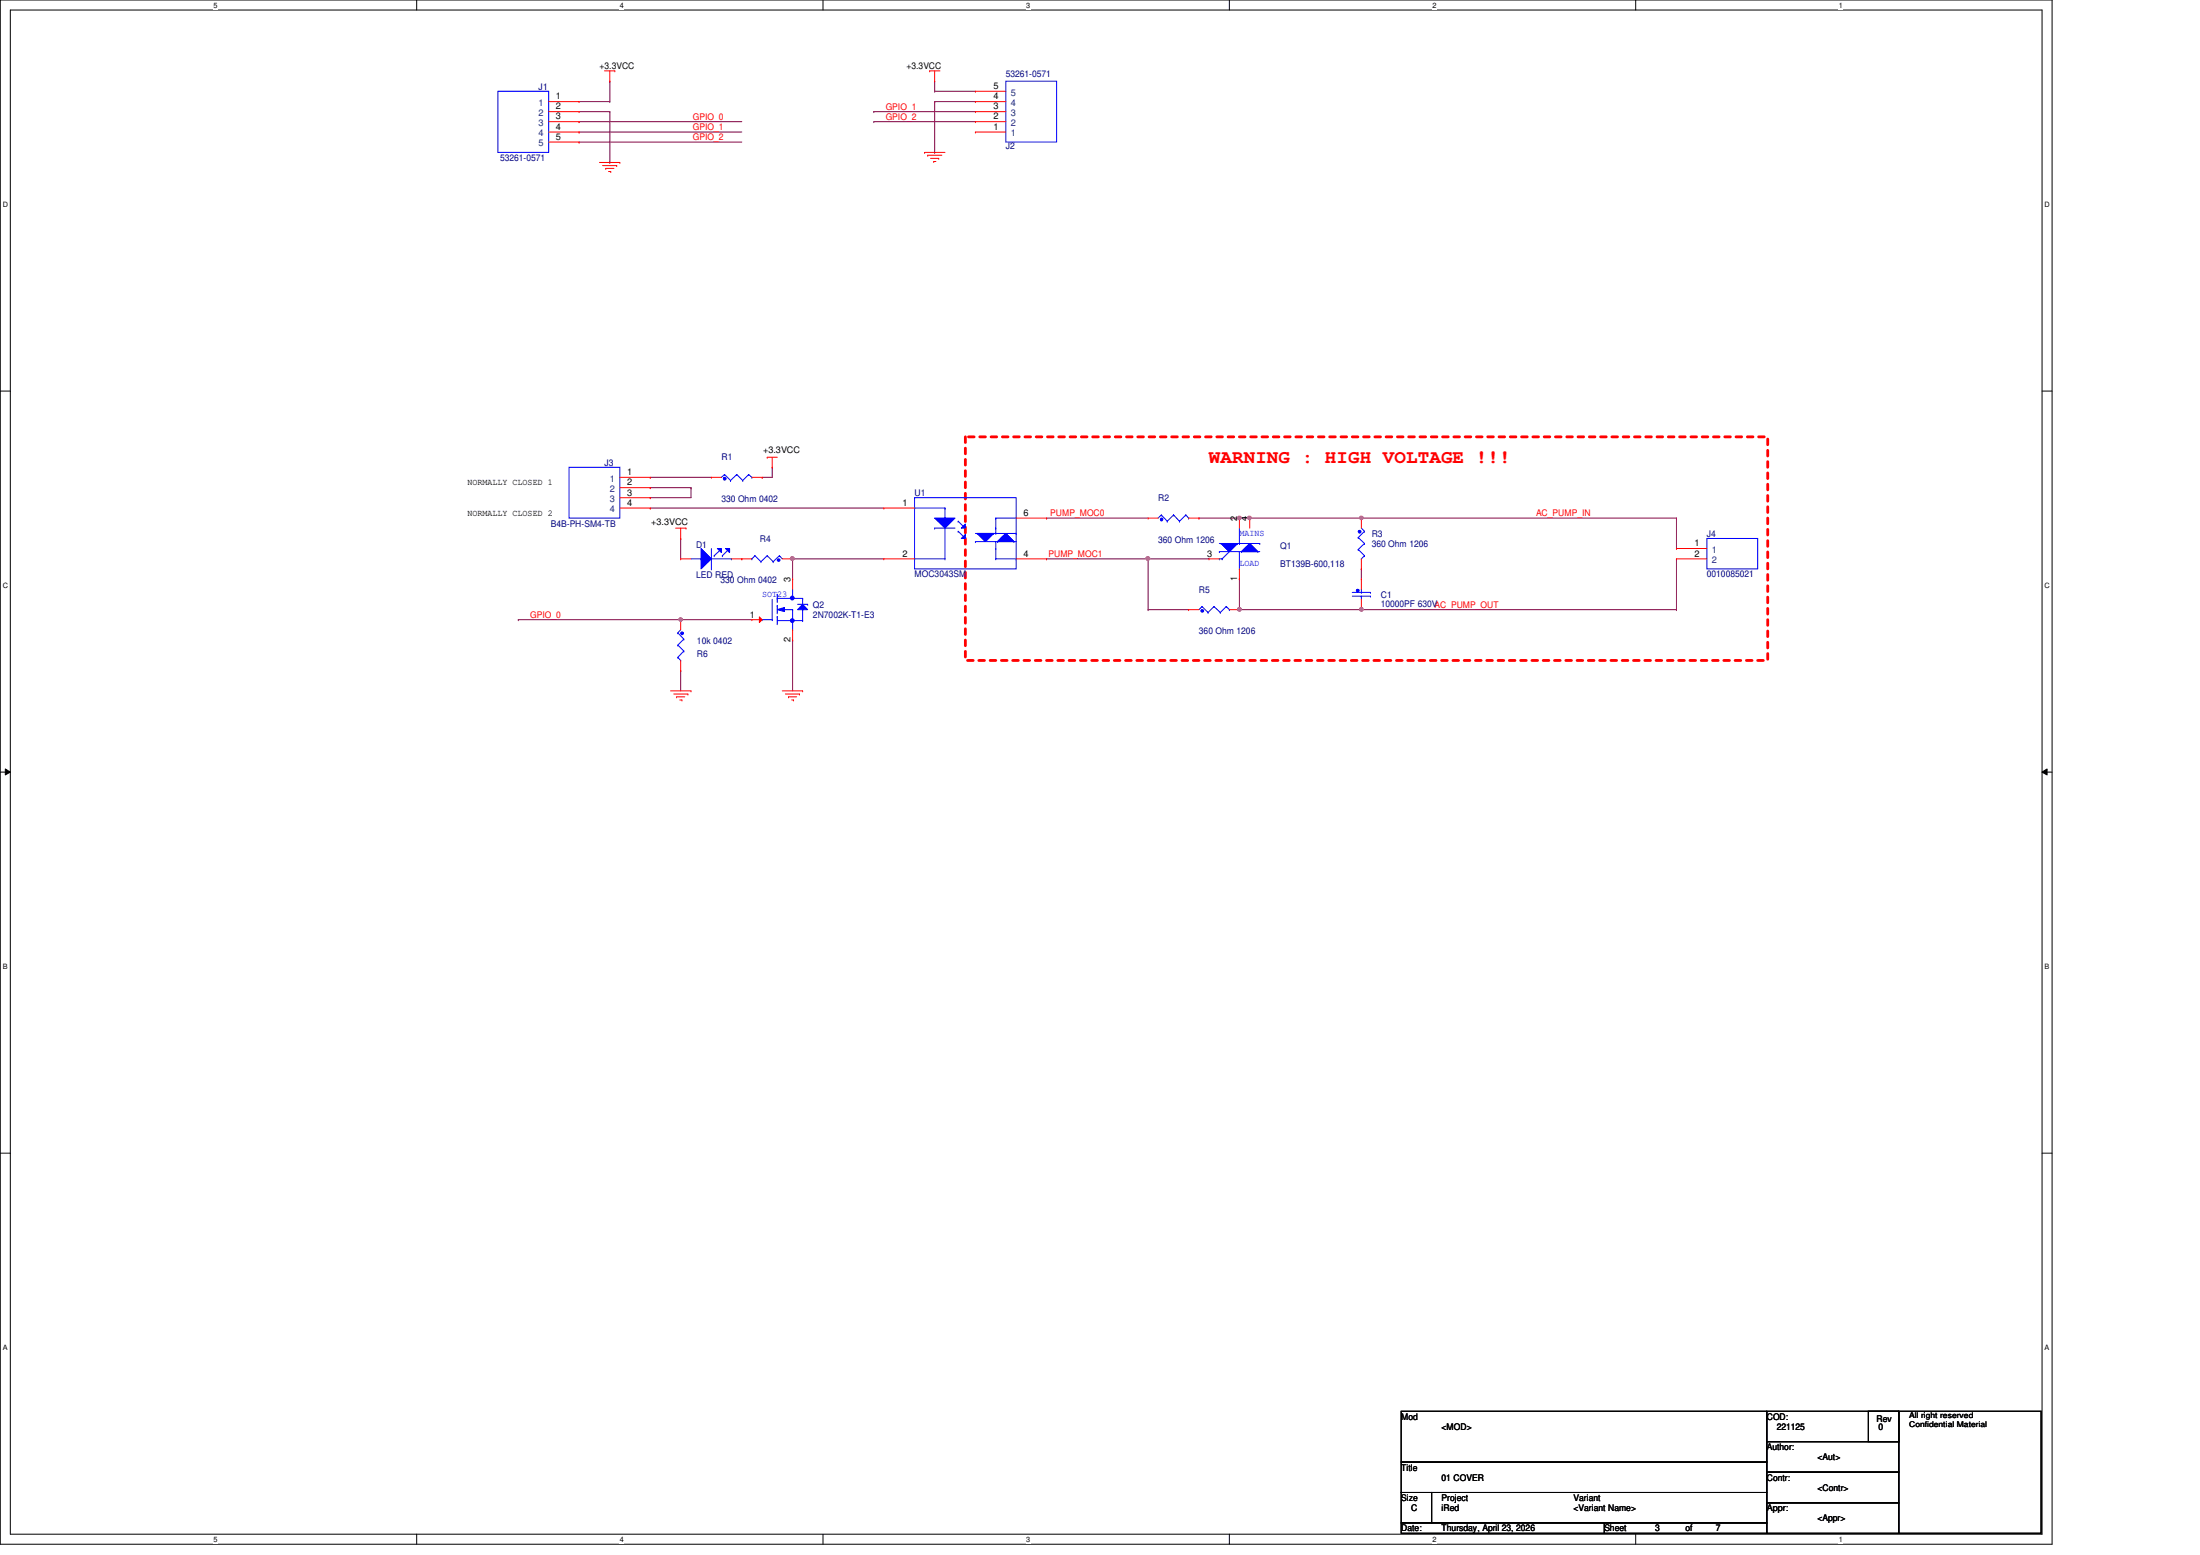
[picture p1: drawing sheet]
<svg xmlns="http://www.w3.org/2000/svg" width="297mm" height="210mm" viewBox="0 0 297 210" stroke-linecap="round" stroke-linejoin="round" font-family="sans-serif">
<path d="M0 0h277.1v208.4h-277.1zM1.4 1.4h274.3v205.7h-274.3z" fill="none" stroke="#000" stroke-width=".14"/>
<g fill="#fff">
<path d="M28.8 .1h.6v1.1h-.6z"/>
<path d="M28.8 207.2h.6v1.1h-.6z"/>
</g>
<path d="M56.3 0v1.4M56.3 207.1v1.3" fill="none" stroke="#000" stroke-width=".14"/>
<g fill="#fff">
<path d="M83.7 .1h.5v1.1h-.5z"/>
<path d="M83.7 207.2h.5v1.1h-.5z"/>
</g>
<path d="M111.1 0v1.4M111.1 207.1v1.3" fill="none" stroke="#000" stroke-width=".14"/>
<g fill="#fff">
<path d="M138.6 .1h.5v1.1h-.5z"/>
<path d="M138.6 207.2h.5v1.1h-.5z"/>
</g>
<path d="M166 0v1.4M166 207.1v1.3" fill="none" stroke="#000" stroke-width=".14"/>
<g fill="#fff">
<path d="M193.4 .1h.6v1.1h-.6z"/>
<path d="M193.4 207.2h.6v1.1h-.6z"/>
</g>
<path d="M220.8 0v1.4M220.8 207.1v1.3" fill="none" stroke="#000" stroke-width=".14"/>
<g fill="#fff">
<path d="M248.3 .1h.5v1.1h-.5z"/>
<path d="M248.3 207.2h.5v1.1h-.5z"/>
<path d="M.4 27.1h.7v1.1h-.7z"/>
<path d="M276.1 27.1h.7v1.1h-.7z"/>
<path d="M.4 78.5h.7v1.1h-.7z"/>
<path d="M276.1 78.5h.7v1.1h-.7z"/>
</g>
<path d="M0 52.8h1.4M275.7 52.8h1.4" fill="none" stroke="#000" stroke-width=".14"/>
<g fill="#fff">
<path d="M.4 129.9h.6v1.1h-.6z"/>
<path d="M276.1 129.9h.6v1.1h-.6z"/>
</g>
<path d="M0 104.2h1.4M.7 103.8l.7 .4-.7 .4zM275.7 104.2l.7-.4v.8zM275.7 104.2h1.4" fill="none" stroke="#000" stroke-width=".14"/>
<path d="M.7 103.8l.7 .4-.7 .4zM275.7 104.2l.7-.4v.8z" fill="#000"/>
<g fill="#fff">
<path d="M.4 181.4h.6v1.1h-.6z"/>
<path d="M276.1 181.4h.6v1.1h-.6z"/>
</g>
<path d="M0 155.7h1.4M275.7 155.7h1.4" fill="none" stroke="#000" stroke-width=".14"/>
<path d="M130.3 59h108.4v30.2h-108.4z" fill="none" stroke="#f00" stroke-width=".38" stroke-dasharray=".8 .8"/>
<path d="M87.8 64.4h.1M87.8 64.4h8.3M91.9 72.7h.1M91.9 72.7v2.7M167.3 82.3h.1M167.3 82.3h16.5" fill="none" stroke="#7f0040" stroke-width=".14"/>
<circle cx="167.3" cy="82.3" r=".26" fill="#f0f"/>
<circle cx="167.3" cy="82.3" r=".26" fill="none" stroke="#f0f" stroke-width=".14"/>
<path d="M183.8 76.8h.1M183.8 76.8v1.3M91.9 83.7h.1M91.9 83.7h9.6" fill="none" stroke="#7f0040" stroke-width=".14"/>
<circle cx="91.9" cy="83.6" r=".25" fill="#f0f"/>
<circle cx="91.9" cy="83.6" r=".25" fill="none" stroke="#f0f" stroke-width=".14"/>
<path d="M107 75.4h.1M107 75.4v2.7M183.8 69.9h.1M183.8 69.9h42.6M70 83.7h.1M70 83.7h21.9M91.9 90.5h.1M91.9 90.5v2.8M107 86.4h.1M107 86.4v6.9M183.8 82.3h.1M183.8 82.3h42.6" fill="none" stroke="#7f0040" stroke-width=".14"/>
<circle cx="183.8" cy="82.3" r=".26" fill="#f0f"/>
<circle cx="183.8" cy="82.3" r=".26" fill="none" stroke="#f0f" stroke-width=".14"/>
<path d="M87.8 68.6h.1M87.8 68.6h31.5M107 75.4h.1M107 75.4h12.3M141.3 69.9h.1M141.3 69.9h13.7M155 75.4h.1M155 75.4h8.2M167.3 78.1h.1M167.3 78.1v4.2" fill="none" stroke="#7f0040" stroke-width=".14"/>
<circle cx="107" cy="75.4" r=".26" fill="#f0f"/>
<circle cx="107" cy="75.4" r=".26" fill="none" stroke="#f0f" stroke-width=".14"/>
<path d="M141.3 75.4h.1M141.3 75.4h13.7M155 75.4h.1M155 75.4v6.9M155 82.3h.1M155 82.3h5.5" fill="none" stroke="#7f0040" stroke-width=".14"/>
<circle cx="155" cy="75.4" r=".26" fill="#f0f"/>
<circle cx="155" cy="75.4" r=".26" fill="none" stroke="#f0f" stroke-width=".14"/>
<path d="M168.7 69.9h.1M168.7 69.9h15.1" fill="none" stroke="#7f0040" stroke-width=".14"/>
<circle cx="183.8" cy="69.9" r=".25" fill="#f0f"/>
<circle cx="183.8" cy="69.9" r=".25" fill="none" stroke="#f0f" stroke-width=".14"/>
<circle cx="168.7" cy="69.9" r=".25" fill="#f0f"/>
<circle cx="168.7" cy="69.9" r=".25" fill="none" stroke="#f0f" stroke-width=".14"/>
<path d="M87.8 67.2h.1M87.8 65.8h.1M87.8 65.8h5.5M93.3 65.8h.1M93.3 65.8v1.4h-5.5M102.9 64.4h.1M104.3 63.1h.1M104.3 63.1v1.3h-1.4M167.3 69.9h.1M167.3 69.9h1.4" fill="none" stroke="#7f0040" stroke-width=".14"/>
<circle cx="167.3" cy="69.9" r=".25" fill="#f0f"/>
<circle cx="167.3" cy="69.9" r=".25" fill="none" stroke="#f0f" stroke-width=".14"/>
<g fill="none" stroke="#7f0040" stroke-width=".14">
<path d="M78.2 16.4h.1M78.2 17.8h.1M78.2 19.2h.1M78.2 15.1h4.1M78.2 13.7h4.1M78.2 16.4h22M78.2 17.8h22M78.2 19.2h22M82.3 15.1h.1M82.3 11h.1M82.3 13.7h.1M82.3 11v2.7"/>
<path d="M82.3 15.1v6.8M118 15.1h.1M118 16.4h.1M118 15.1h13.7M118 16.4h13.7M126.2 11h.1M126.2 12.3h.1M126.2 13.7h.1M126.2 13.7h5.5M126.2 11v1.3M126.2 13.7v6.9M126.2 12.3h5.5"/>
<path d="M82.3 21.9h.1M126.2 20.6h.1M161.9 69.9h.1M161.9 69.9h5.4M226.4 69.9h.1M226.4 69.9v4.1M226.4 75.4v6.9M226.4 82.3h.1"/>
</g>
<g fill="none" stroke="#f00" stroke-width=".14">
<path d="M81.6 9.6h1.4M82.3 11h.1M82.3 9.6v1.4M83 9.6h.1M125.5 9.6h.1M125.5 9.6h1.4M126.2 11h.1M126.2 9.6v1.4M80.9 21.9h2.8M81.4 22.4h1.9M81.8 22.7h.1M81.8 22.7h1.1"/>
<path d="M82.2 23.2h.3M82.5 23.2h.1M83.3 22.4h.1M83.7 21.9h.1M124.8 20.6h.1M124.8 20.6h2.8M125.3 21h.1M125.3 21h1.9M125.6 21.4h1.1M126.1 21.8h.1M126.1 21.8h.3M126.7 21.4h.1"/>
<path d="M91.2 71.3h1.4M91.9 72.7h.1M91.9 71.3v1.4M92.6 71.3h.1M103.6 61.7h.1M103.6 61.7h1.3M104.3 63.1h.1M104.3 61.7v1.4M90.5 93.3h2.8M91 93.7h1.9M91.4 94.1h.1M91.4 94.1h1.1"/>
<path d="M91.8 94.5h.3M92.1 94.5h.1M92.9 93.7h.1M93.3 93.3h.1M105.6 93.3h2.8M106 93.7h1.9M106.5 94.1h.1M106.5 94.1h1.1M106.9 94.5h.2M107.1 94.5h.1M107.9 93.7h.1M108.4 93.3h.1"/>
</g>
<path d="M189.2 197.4h49.3v4.1h-49.3zM189.2 190.5h49.3v6.9h-49.3zM238.5 190.5h17.9v4.1h-17.9zM238.5 194.6h17.9v4.1h-17.9zM238.5 198.7h17.9v4.2h-17.9zM252.3 190.5h4.1v4.1h-4.1zM256.4 190.5h19.2v16.5h-19.2zM189.2 201.5h4.1v4.1h-4.1zM189.2 205.6h27.4v1.4h-27.4zM193.3 201.5h45.2v4.1h-45.2zM216.6 205.6h21.9v1.4h-21.9zM238.5 202.9h17.9v4.1h-17.9z" fill="none" stroke="#000" stroke-width=".14"/>
<path d="M183.4 72.6h.1M183.4 74.2h.1M183.4 72.6l.8 .8M183.4 74.2l.8 .8M183.8 75.4h.1M183.8 71.3l.4 .4M184.2 71.7h.1M184.2 73.4h.1M184.2 75h.1M184.2 71.7l-.8 .9M184.2 73.4l-.8 .8M184.2 75l-.4 .4" fill="none" stroke="#00f" stroke-width=".14"/>
<path d="M183.4 71.6h.3v.3l-.1 .1-.2-.1z" fill-rule="evenodd" fill="#00f"/>
<g fill="none" stroke="#00f" stroke-width=".14">
<path d="M156.8 69.5h.1M156.8 69.5l-.4 .4M156.8 69.5l.8 .9M157.6 70.4h.1M158.5 69.5h.1M158.5 69.5l-.9 .9M158.5 69.5l.8 .9M159.3 70.4h.1M160.1 69.5h.1M160.1 69.5l-.8 .9M160.1 69.5l.4 .4M160.5 69.9h.1"/>
<path d="M183.4 71.6h.3v.3l-.1 .1-.2-.1z"/>
</g>
<path d="M183.8 69.9h.1M183.8 76.8h.1M183.8 69.9v1.4M183.8 75.4v1.4" fill="none" stroke="#f00" stroke-width=".14"/>
<path d="M156.7 70h.3v.2l-.2 .1-.1-.1z" fill-rule="evenodd" fill="#00f"/>
<path d="M76.8 63.1h6.9v6.8h-6.9zM156.7 70h.3v.2l-.2 .1-.1-.1z" fill="none" stroke="#00f" stroke-width=".14"/>
<path d="M83.7 64.4h4.1M83.7 65.8h4.1M83.7 67.2h4.1M83.7 68.6h4.1M87.8 64.4h.1M87.8 65.8h.1M87.8 67.2h.1M87.8 68.6h.1M155 69.9h.1M155 69.9h1.4M160.5 69.9h1.4M161.9 69.9h.1" fill="none" stroke="#f00" stroke-width=".14"/>
<path d="M108.4 81.6l.6 .7h-1.3z" fill="#00f"/>
<g fill="none" stroke="#00f" stroke-width=".14">
<path d="M107 79.5v1.3M102.9 83.7h.1M102.9 83.7h1.4M104.3 83.7h.1M104.3 80.9v2.8M104.9 83.2h.1M104.9 81.7h.1M104.9 80.2h.1M104.9 80.8h.1M104.9 80.2v1.1M104.9 81.7v1.1M104.9 83.2v1.1"/>
<path d="M104.9 83.8h3.5M104.9 80.8h3.5M105.6 82.3h1.4M107 80.8h.1M107 82.3h.1M107 85h.1M107 82.3v2.7M107.7 81.6h1.3M108.4 81.6l.6 .7h-1.3zM108.4 83.8h.1M108.4 82.3h.1M108.4 80.8h.1"/>
<path d="M108.4 80.8v.8M108.4 82.3v1.5M109 81.6h.1"/>
</g>
<path d="M104.9 82.3l1-.3v.5z" fill="#00f"/>
<path d="M104.9 82.3l1-.3v.5z" fill="none" stroke="#00f" stroke-width=".14"/>
<circle cx="107" cy="80.7" r=".26" fill="#00f"/>
<circle cx="107" cy="80.7" r=".26" fill="none" stroke="#00f" stroke-width=".14"/>
<circle cx="107" cy="83.8" r=".26" fill="#00f"/>
<circle cx="107" cy="83.8" r=".26" fill="none" stroke="#00f" stroke-width=".14"/>
<path d="M107 78.1h.1M107 78.1v1.4" fill="none" stroke="#f00" stroke-width=".14"/>
<path d="M102.5 83.3l.4 .4-.4 .3z" fill="#f00"/>
<g fill="none" stroke="#f00" stroke-width=".14">
<path d="M74.1 13.7h4.1M74.1 15.1h4.1M74.1 16.4h4.1M74.1 17.8h4.1M74.1 19.2h4.1M78.2 13.7h.1M78.2 15.1h.1M78.2 16.4h.1M78.2 17.8h.1M78.2 19.2h.1M226.4 74h.1M226.4 75.4h.1"/>
<path d="M226.4 74h4.1M226.4 75.4h4.1M101.5 83.7h.1M101.5 83.7h1.4M102.5 83.3l.4 .4-.4 .3zM107 86.4h.1M107 85v1.4"/>
</g>
<g fill="none" stroke="#00f" stroke-width=".14">
<path d="M67.2 12.3h6.9v8.3h-6.9zM230.5 72.7h6.8v4.1h-6.8zM91.5 85.4h.1M91.5 87.1h.1M91.5 88.7h.1M91.5 85.4l.8 .9M91.5 87.1l.8 .8M91.5 88.7l.4 .5M91.9 89.2h.1M91.9 85l-.4 .4M92.3 86.3h.1M92.3 87.9h.1"/>
<path d="M92.3 86.3l-.8 .8M92.3 87.9l-.8 .8"/>
</g>
<path d="M92 85.4h.2v.2l-.1 .1-.1-.1z" fill-rule="evenodd" fill="#00f"/>
<g fill="none" stroke="#00f" stroke-width=".14">
<path d="M164.6 74.5h.1M164.6 75.4h.1M164.6 73.4h5.5M164.6 74.5h5.5M164.6 75.4h.4M164.9 73.4h.1M164.9 73.4l1.1 1.1M165 75.4h.1M167.1 73.4h.1M167.1 73.4l-2.1 2M167.3 73.4h.1M167.3 76.8h.1"/>
<path d="M167.3 71.3v2.1M167.3 74.5v2.3M167.6 74.5h.1M167.6 74.5l1.1-1.1 1.1 1.1M168.3 73.8h.1M169.8 74.5h.1M170.1 73.4h.1M92 85.4h.2v.2l-.1 .1-.1-.1z"/>
</g>
<path d="M91.9 83.7h.1M91.9 90.5h.1M91.9 83.7v1.3M91.9 89.2v1.3" fill="none" stroke="#f00" stroke-width=".14"/>
<path d="M164.9 73.4h2.2l-1.1 1.1z" fill-rule="evenodd" fill="#00f"/>
<path d="M164.9 73.4h2.2l-1.1 1.1z" fill="none" stroke="#00f" stroke-width=".14"/>
<path d="M167.6 74.5l1.1-1.1 1.1 1.1z" fill-rule="evenodd" fill="#00f"/>
<g fill="none" stroke="#00f" stroke-width=".14">
<path d="M97.8 64.1h.1M97.8 64.1l-.4 .3M97.8 64.1l.8 .8M98.6 64.9h.1M99.5 64.1h.1M99.5 64.1l-.9 .8M99.5 64.1l.8 .8M100.3 64.9h.1M101.1 64.1h.1M101.1 64.1l-.8 .8M101.1 64.1l.4 .3M101.5 64.4h.1"/>
<path d="M167.6 74.5l1.1-1.1 1.1 1.1z"/>
</g>
<path d="M163.2 75.4h.1M163.2 75.4h1.4M167.3 78.1h.1M167.3 69.9h.1M167.3 69.9v1.4M167.3 76.8v1.3M168.7 69.9h.1M168.7 69.9v1.4" fill="none" stroke="#f00" stroke-width=".14"/>
<path d="M97.7 64.5h.3v.2l-.2 .1-.1-.1z" fill-rule="evenodd" fill="#00f"/>
<g fill="none" stroke="#00f" stroke-width=".14">
<path d="M135.8 11h6.9v8.2h-6.9zM97.7 64.5h.3v.2l-.2 .1-.1-.1zM131.7 73.1h.1M131.7 72h5.5M131.7 73.1h5.5M131.9 72h.1M131.9 72l1.2 1.1 1.1-1.1M134.2 72h.1M134.4 72h.1M134.4 74h.1M134.4 71.3v.7M134.4 73.1v.9"/>
<path d="M134.7 73.1h.1M134.7 73.1l1.1-1.1 1.1 1.1M135.4 72.4h.1M135.4 72.4l-.7 .7M136.9 73.1h.1M137.2 72h.1"/>
</g>
<g fill="none" stroke="#f00" stroke-width=".14">
<path d="M131.7 17.8h.1M131.7 16.4h.1M131.7 15.1h.1M131.7 13.7h.1M131.7 12.3h.1M131.7 17.8h4.1M131.7 16.4h4.1M131.7 15.1h4.1M131.7 13.7h4.1M131.7 12.3h4.1M96.1 64.4h.1M96.1 64.4h1.3"/>
<path d="M101.5 64.4h1.4M102.9 64.4h.1"/>
</g>
<path d="M131.9 72h2.3l-1.1 1.1z" fill-rule="evenodd" fill="#00f"/>
<path d="M131.9 72h2.3l-1.1 1.1z" fill="none" stroke="#00f" stroke-width=".14"/>
<path d="M134.7 73.1l1.1-1.1 1.1 1.1z" fill-rule="evenodd" fill="#00f"/>
<path d="M126.2 71.3h.1M126.2 71.3h2.7M134.4 69.9h.1M134.4 71.3h.1M134.4 75.4h.1M134.4 69.9h2.8M134.4 69.9v1.4M134.4 74v1.4M134.4 75.4h2.8M134.7 73.1l1.1-1.1 1.1 1.1zM137.2 75.4h.1" fill="none" stroke="#00f" stroke-width=".14"/>
<path d="M126.2 69.9h2.7l-1.3 1.4z" fill="#00f"/>
<path d="M126.2 69.9h2.7l-1.3 1.4zM129.4 70.4h.1M129.4 70.4l.6 .6" fill="none" stroke="#00f" stroke-width=".14"/>
<path d="M130.3 70.7v.6h-.5z" fill="#00f"/>
<path d="M129.4 71.7h.1M129.4 71.7l.6 .7M130.3 70.7v.6h-.5z" fill="none" stroke="#00f" stroke-width=".14"/>
<path d="M130.3 72.1v.6h-.5z" fill="#00f"/>
<g fill="none" stroke="#00f" stroke-width=".14">
<path d="M123.5 67.2h13.7v9.6h-13.7zM123.5 68.6h4.1M123.5 75.4h4.1M127.6 68.6h.1M127.6 69.9h.1M127.6 75.4h.1M127.6 68.6v6.8M130.3 72.1v.6h-.5zM162.3 81.9h.1M162.3 81.9l-.4 .4M162.3 81.9l.8 .8M163.1 82.7h.1"/>
<path d="M163.9 81.9h.1M163.9 81.9l-.8 .8M163.9 81.9l.9 .8M164.8 82.7h.1M165.6 81.9h.1M165.6 81.9l-.8 .8M165.6 81.9l.4 .4M166 82.3h.1"/>
</g>
<path d="M119.3 68.6h.1M119.3 75.4h.1M119.3 75.4h4.2M119.3 68.6h4.2M137.2 69.9h4.1M137.2 75.4h4.1M141.3 69.9h.1M141.3 75.4h.1" fill="none" stroke="#f00" stroke-width=".14"/>
<path d="M162.2 82.3h.3v.3h-.3z" fill-rule="evenodd" fill="#00f"/>
<path d="M162.2 82.3h.3v.3h-.3z" fill="none" stroke="#00f" stroke-width=".14"/>
<path d="M160.5 82.3h.1M160.5 82.3h1.4M166 82.3h1.3M167.3 82.3h.1" fill="none" stroke="#f00" stroke-width=".14"/>
<path d="M94.7 74l1.4 1.4-1.4 1.4z" fill="#00f"/>
<path d="M94.7 74l1.4 1.4-1.4 1.4z" fill="none" stroke="#00f" stroke-width=".14"/>
<path d="M96.9 74h.5v.6z" fill="#00f"/>
<path d="M96.9 74h.5v.6z" fill="none" stroke="#00f" stroke-width=".14"/>
<path d="M98 74h.5v.6z" fill="#00f"/>
<g fill="none" stroke="#00f" stroke-width=".14">
<path d="M93.3 75.4h1.4M94.7 75.4h.1M96.1 76.8h.1M96.1 74v2.8M96.1 75.4h2.7M96.4 75h.1M97.2 74.3l-.8 .7M97.5 75h.1M98 74h.5v.6zM98.2 74.3l-.7 .7M98.8 75.4h.1M182.6 80h2.4"/>
<path d="M185 80h.1M182.6 80.5h2.4M183.8 80.5h.1M183.8 80.5v.4M185 80.5h.1"/>
</g>
<path d="M91.9 75.4h.1M91.9 75.4h1.4M98.8 75.4h1.4M100.2 75.4h.1" fill="none" stroke="#f00" stroke-width=".14"/>
<path d="M183.2 79.6h.3v.3h-.2h-.1z" fill-rule="evenodd" fill="#00f"/>
<g fill="none" stroke="#00f" stroke-width=".14">
<path d="M101.5 75.4h.1M101.9 75h.1M101.9 75l.8 .8M101.9 75l-.4 .4M102.7 75.8h.1M103.6 75h.1M103.6 75l.8 .8M103.6 75l-.9 .8M104.4 75.8h.1M105.2 75h.1M105.2 75l.4 .4M105.2 75l-.8 .8"/>
<path d="M183.2 79.6h.3v.3h-.2h-.1zM183.8 80h.1M183.8 79.5v.5"/>
</g>
<path d="M183.8 78.1h.1M183.8 78.1v1.4M183.8 82.3h.1M183.8 80.9v1.4" fill="none" stroke="#f00" stroke-width=".14"/>
<path d="M105 75.5h.3v.2h-.3z" fill-rule="evenodd" fill="#00f"/>
<path d="M105 75.5h.3v.2h-.3z" fill="none" stroke="#00f" stroke-width=".14"/>
<path d="M100.2 75.4h.1M100.2 75.4h1.3M105.6 75.4h1.4M107 75.4h.1" fill="none" stroke="#f00" stroke-width=".14"/>
<circle cx="167.3" cy="82.3" r=".26" fill="#f0f"/>
<circle cx="167.3" cy="82.3" r=".26" fill="none" stroke="#f0f" stroke-width=".14"/>
<circle cx="91.9" cy="83.6" r=".25" fill="#f0f"/>
<circle cx="91.9" cy="83.6" r=".25" fill="none" stroke="#f0f" stroke-width=".14"/>
<circle cx="183.8" cy="82.3" r=".26" fill="#f0f"/>
<circle cx="183.8" cy="82.3" r=".26" fill="none" stroke="#f0f" stroke-width=".14"/>
<circle cx="107" cy="75.4" r=".26" fill="#f0f"/>
<circle cx="107" cy="75.4" r=".26" fill="none" stroke="#f0f" stroke-width=".14"/>
<circle cx="155" cy="75.4" r=".26" fill="#f0f"/>
<circle cx="155" cy="75.4" r=".26" fill="none" stroke="#f0f" stroke-width=".14"/>
<circle cx="183.8" cy="69.9" r=".25" fill="#f0f"/>
<circle cx="183.8" cy="69.9" r=".25" fill="none" stroke="#f0f" stroke-width=".14"/>
<circle cx="168.7" cy="69.9" r=".25" fill="#f0f"/>
<circle cx="168.7" cy="69.9" r=".25" fill="none" stroke="#f0f" stroke-width=".14"/>
<circle cx="167.3" cy="69.9" r=".25" fill="#f0f"/>
<circle cx="167.3" cy="69.9" r=".25" fill="none" stroke="#f0f" stroke-width=".14"/>
<text font-size="2.6" fill="#f00" x="163.2" y="62.4">WARNING : HIGH VOLTAGE !!!</text>
<g font-size="1.2">
<text x="80.9" y="9.4">+3.3VCC</text>
<text x="122.4" y="9.4">+3.3VCC</text>
<text x="75.1" y="13.4">1</text>
<text x="75.1" y="14.8">2</text>
<text x="75.1" y="16.1">3</text>
<text x="75.1" y="17.5">4</text>
<text x="134.2" y="17.5">1</text>
<text x="134.2" y="16.1">2</text>
<text x="134.2" y="14.8">3</text>
<text x="134.2" y="13.4">4</text>
<text x="134.2" y="12">5</text>
<text x="75.1" y="18.9">5</text>
<text x="63.1" y="65.4">NORMALLY CLOSED 1</text>
<text x="84.7" y="64.1">1</text>
<text x="84.7" y="65.5">2</text>
<text x="103" y="61.2">+3.3VCC</text>
<text x="63.1" y="69.6">NORMALLY CLOSED 2</text>
<text x="84.7" y="66.9">3</text>
<text x="84.7" y="68.3">4</text>
<text x="87.9" y="70.8">+3.3VCC</text>
<text x="121.8" y="68.3">1</text>
<text x="138.2" y="69.6">6</text>
<text x="167" y="70.3" transform="rotate(-90 167 70.3)">2</text>
<text x="168.4" y="70.3" transform="rotate(-90 168.4 70.3)">4</text>
<text x="121.8" y="75.1">2</text>
<text x="138.2" y="75.1">4</text>
<text x="163" y="75.1">3</text>
<text x="228.8" y="73.7">1</text>
<text x="228.8" y="75.1">2</text>
<text x="101.3" y="83.4">1</text>
<text x="106.7" y="78.6" transform="rotate(-90 106.7 78.6)">3</text>
<text x="167" y="78.4" transform="rotate(-90 167 78.4)">1</text>
<text x="106.7" y="86.7" transform="rotate(-90 106.7 86.7)">2</text>
<text x="189.2" y="191.6">Mod</text>
<text x="238.5" y="191.6">COD:</text>
<text x="253.4" y="191.9">Rev</text>
<text x="194.6" y="193">&lt;MOD&gt;</text>
<text x="238.5" y="195.7">Author:</text>
<text x="239.9" y="193">221125</text>
<text x="245.4" y="197.1">&lt;Aut&gt;</text>
<text x="253.6" y="193">0</text>
<text x="189.2" y="202.6">Size</text>
<text x="189.2" y="198.5">Title</text>
<text x="194.6" y="202.6">Project</text>
<text x="194.6" y="199.9">01 COVER</text>
<text x="212.5" y="202.6">Variant</text>
<text x="238.5" y="199.9">Contr:</text>
<text x="245.4" y="201.3">&lt;Contr&gt;</text>
<text x="189.2" y="206.7">Date:</text>
<text x="190.5" y="204">C</text>
<text x="194.6" y="206.7">Thursday, April 23, 2026</text>
<text x="194.6" y="204">iRed</text>
<text x="212.5" y="204">&lt;Variant Name&gt;</text>
<text x="216.6" y="206.7">Sheet</text>
<text x="223.5" y="206.7">3</text>
<text x="227.6" y="206.7">of</text>
<text x="231.7" y="206.7">7</text>
<text x="238.5" y="204">Appr:</text>
<text x="245.4" y="205.4">&lt;Appr&gt;</text>
</g>
<g font-size="1.2" fill="#00007f">
<text x="135.8" y="10.5">53261-0571</text>
<text x="72.7" y="12.1">J1</text>
<text x="67.5" y="21.7">53261-0571</text>
<text x="135.8" y="20.1">J2</text>
<text x="81.6" y="62.9">J3</text>
<text x="97.4" y="62.1">R1</text>
<text x="74.4" y="71.1">B4B-PH-SM4-TB</text>
<text x="97.4" y="67.8">330 Ohm 0402</text>
<text x="123.5" y="67">U1</text>
<text x="156.4" y="67.6">R2</text>
<text x="94" y="74">D1</text>
<text x="102.6" y="73.2">R4</text>
<text x="123.5" y="77.9">MOC3043SM</text>
<text x="156.4" y="73.3">360 Ohm 1206</text>
<text x="172.8" y="74.1">Q1</text>
<text x="172.8" y="76.6">BT139B-600,118</text>
<text x="185.2" y="72.4">R3</text>
<text x="185.2" y="73.8">360 Ohm 1206</text>
<text x="230.5" y="72.4">J4</text>
<text x="230.5" y="77.9">0010085021</text>
<text x="94" y="78.1">LED RED</text>
<text x="97.3" y="78.7">330 Ohm 0402</text>
<text x="109.8" y="82">Q2</text>
<text x="109.8" y="83.4">2N7002K-T1-E3</text>
<text x="161.9" y="80">R5</text>
<text x="186.4" y="80.7">C1</text>
<text x="186.4" y="81.9">10000PF 630VAC_PUMP_OUT</text>
<text x="94.1" y="88.6">R6</text>
<text x="94.1" y="87">10k 0402</text>
<text x="161.9" y="85.6">360 Ohm 1206</text>
</g>
<g font-size="1.2" fill="#00407f">
<text x="72.7" y="14.3">1</text>
<text x="72.7" y="15.7">2</text>
<text x="72.7" y="17">3</text>
<text x="136.5" y="17">2</text>
<text x="136.5" y="15.7">3</text>
<text x="136.5" y="14.3">4</text>
<text x="136.5" y="12.9">5</text>
<text x="72.7" y="18.4">4</text>
<text x="72.7" y="19.8">5</text>
<text x="136.5" y="18.4">1</text>
<text x="82.3" y="65">1</text>
<text x="82.3" y="66.4">2</text>
<text x="82.3" y="67.8">3</text>
<text x="82.3" y="69.2">4</text>
<text x="231.1" y="74.6">1</text>
<text x="231.1" y="76">2</text>
</g>
<g font-size="1.2" fill="#f00">
<text x="93.6" y="16.2">GPIO_0</text>
<text x="93.6" y="17.6">GPIO_1</text>
<text x="119.6" y="14.8">GPIO_1</text>
<text x="119.6" y="16.2">GPIO_2</text>
<text x="93.6" y="18.9">GPIO_2</text>
<text x="141.8" y="69.7">PUMP_MOC0</text>
<text x="207.4" y="69.7">AC_PUMP_IN</text>
<text x="141.6" y="75.2">PUMP_MOC1</text>
<text x="71.6" y="83.4">GPIO_0</text>
</g>
<g font-size="1.2" fill="#00f">
<text x="167.3" y="76.5">LOAD</text>
<text x="167.3" y="72.3">MAINS</text>
<text x="102.9" y="80.6">SOT23</text>
</g>
<g font-size="1.1">
<text x="257.8" y="191.5">All right reserved</text>
<text x="257.8" y="192.6">Confidential Material</text>
</g>
<g font-size="1">
<text x="28.8" y="1">5</text>
<text x="83.7" y="1">4</text>
<text x="138.6" y="1">3</text>
<text x="193.4" y="1">2</text>
<text x="248.3" y="1">1</text>
<text x=".4" y="27.9">D</text>
<text x="276.1" y="27.9">D</text>
<text x=".4" y="79.4">C</text>
<text x="276.1" y="79.4">C</text>
<text x=".4" y="130.8">B</text>
<text x="276.1" y="130.8">B</text>
<text x=".4" y="182.2">A</text>
<text x="276.1" y="182.2">A</text>
<text x="28.8" y="208.1">5</text>
<text x="83.7" y="208.1">4</text>
<text x="138.6" y="208.1">3</text>
<text x="193.4" y="208.1">2</text>
<text x="248.3" y="208.1">1</text>
</g>
</svg>
